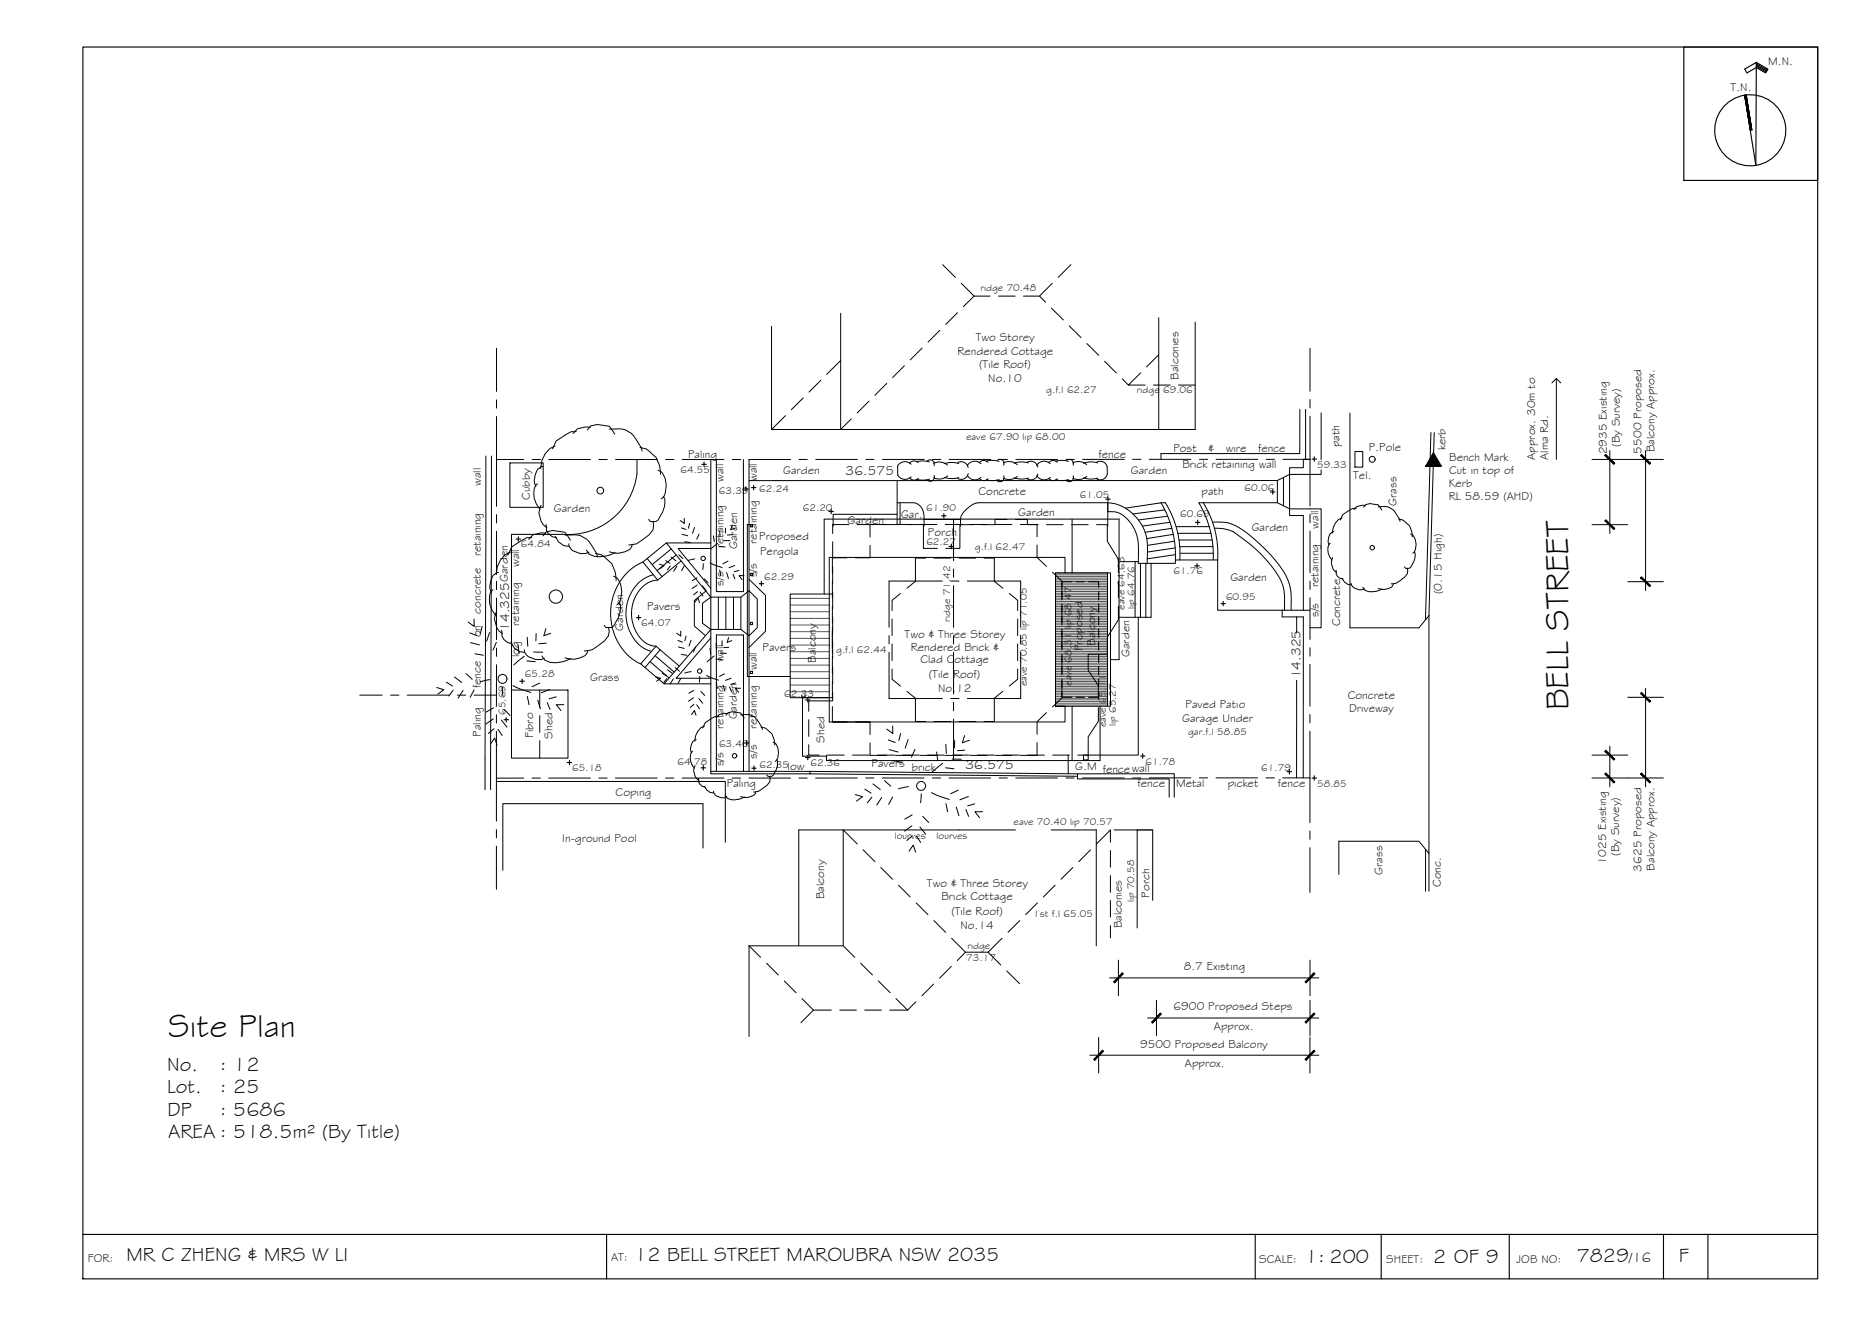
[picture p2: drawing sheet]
<svg xmlns="http://www.w3.org/2000/svg" width="420mm" height="297mm" viewBox="0 0 420 297" stroke-linecap="round" stroke-linejoin="round" font-family="sans-serif">
<!-- layer: BORDER -->
<g fill="none" stroke="#000" stroke-width=".25">
<path d="M18.6 10.6h390v277h-390zM378.5 10.6h30.1v30h-30.1zM394.8 14l2.6 1.6-.5 .8-2.1-1.2-2.1 1.2-.5-.9 2.6-1.5-.1 23.2-2.5-15.8M394.8 14.3l2.5 1.5M394.8 14.6l2.4 1.4M394.8 14.9l2.2 1.3M392.6 21.4l1.2 7.8M18.6 277.6h390M136.4 277.6v10M282.2 277.6v10M310.5 277.6v10M339.3 277.6v10"/>
<path d="M374 277.6v10M383.9 277.6v10"/>
<circle cx="393.5" cy="29.3" r="8"/>
</g>
<!-- layer: VEGSPREAD -->
<g fill="none" stroke="#000" stroke-width=".22">
<path d="M129.5 97.1h-1.1l-3.4 2.1-.8 1.7M132.1 96.7l.7-.9 1.4-.3 2.8 .4 1.2 1.7M132.7 96.1l-1.2-.1-1.7 .4-1 1.1M137 96.5l2.4-.1a4.4 4.4 0 0 1 3.7 2.5l1 1.7 .3 .8M120.8 108.8a3 3 0 0 0-.7 3.2l.5 1.3 .8 1.2M121.6 113.6a3.7 3.7 0 0 0 1.3 5.1M122 104.9h-.4l-.8 .7-.5 1.1-.2 1.4 .4 1.3M122.7 119.9l-1.2-.1-1.7 .5-1 1M122.8 117.9v.5a2.29 2.29 0 0 0 2.3 2.5M124.8 100.3a5.2 5.2 0 0 0-3.3 5.1M143.9 100.6l1.4 .3 .6 .5a6 6 0 0 1 2.6 5.3M146.8 117.3l.1 .8-.1 1-.9 1.2-2.8 2-1.7 .2"/>
<path d="M147.9 105.7l.9 .5a5.3 5.3 0 0 1 .4 5.6l-.6 .4M149.1 111.6a3.8 3.8 0 0 1-.1 3.5l-1.1 1.9-.5 .3h-1.2l-.4-.5M153.2 118.7l1 .4M153.8 116.6v1.1l-.9-.6M155 117.7l-.2 1.1M156.1 118.6l-.4 1.3M161.8 119.3l.1 1.4M163.1 118.8v1.1M164.6 118l-.3 1.1 1-.4M201.8 104.8v2a1.94 1.94 0 0 0 3 .4M204.5 107.5a1.3 1.3 0 0 0 2 .1M204.8 104.4a1.94 1.94 0 0 0-3 .4"/>
<path d="M206.1 103.8l1.4-.2 1.4 .3M206.4 104.1a1.3 1.3 0 0 0-1.9 0M208.5 103.6a.94 .94 0 0 1 1.2 0 .94 .94 0 0 1 .3 1.1M209 107.7l-1.5 .3-1.4-.2M209.8 104.2a2.78 2.78 0 0 1 3.2 .4M210 106.9a.94 .94 0 0 1-.3 1.1 .94 .94 0 0 1-1.2 0M212.3 107.3l1.6 .3 1.6-.2M213 107a2.78 2.78 0 0 1-3.1 .4M215.2 104a1.6 1.6 0 0 1 2.4 1.1M215.5 104.2l-1.6-.2-1.6 .3M217.5 106.9a1.94 1.94 0 0 0 3 .4M217.7 106.5a1.6 1.6 0 0 1-2.4 1.1"/>
<path d="M220.1 107.6a1.3 1.3 0 0 0 2 .1M220.5 104.3a1.94 1.94 0 0 0-3 .4M221.7 103.7l1.5-.2 1.4 .2M222.1 104a1.3 1.3 0 0 0-2 0M224.1 103.5a.94 .94 0 0 1 1.2 0 .94 .94 0 0 1 .3 1.1M224.6 107.8l-1.4 .3-1.5-.2M225.5 104.1a2.78 2.78 0 0 1 3.2 .4M225.6 107a.94 .94 0 0 1-.3 1.1 .94 .94 0 0 1-1.1 0M228 107.5l1.6 .2 1.6-.2M228.7 107.1a2.78 2.78 0 0 1-3.1 .4M230.9 103.9a1.6 1.6 0 0 1 2.4 1.1M231.2 104.1l-1.6-.2-1.7 .2"/>
<path d="M233.1 106.9a1.94 1.94 0 0 0 3 .4M233.3 106.6a1.6 1.6 0 0 1-2.4 1.1M235.7 107.6a1.3 1.3 0 0 0 2 .1M236.1 104.3a1.94 1.94 0 0 0-3.1 .4M237.3 103.7l1.5-.2 1.4 .2M237.7 104a1.3 1.3 0 0 0-2 0M239.7 103.5a.94 .94 0 0 1 1.2 0 .94 .94 0 0 1 .3 1.1M240.2 107.8l-1.4 .3-1.5-.2M241.1 104.1a2.78 2.78 0 0 1 3.2 .4M241.2 107a.94 .94 0 0 1-.3 1.1 .94 .94 0 0 1-1.1 0M243.6 107.5l1.6 .2 1.6-.2M244.3 107.1a2.78 2.78 0 0 1-3.1 .4"/>
<path d="M246.5 103.9a1.6 1.6 0 0 1 2.4 1.1v1.6a1.61 1.61 0 0 1-2.4 1.1M246.8 104.1l-1.6-.2-1.7 .2M299.9 119.5a1.88 1.88 0 0 0-1.3 2.2l.2 .8M301.7 116.5a3.4 3.4 0 0 0-2.2 3.4M304.9 114.3h-.8l-2.3 1.4-.5 1.2M306.5 114.1l.5-.6 1-.3 1.8 .3 .8 1.2M307 113.7a2.5 2.5 0 0 0-2.6 .9M309.8 114a3.4 3.4 0 0 1 4.1 1.6l.7 1.1 .1 .5M314.4 116.7a3.9 3.9 0 0 1 3.1 4M106.6 139.2v1.7l-1.4-1M110.8 132.6a3 3 0 0 0-.7 3.3l.5 1.3 .8 1.2M111.6 137.5a3.7 3.7 0 0 0 1.3 5"/>
<path d="M112 128.7h-.4l-.8 .7a3.5 3.5 0 0 0-.3 3.8M114.8 124.1a5.2 5.2 0 0 0-3.2 5.1M119.6 120.9h-1.2l-3.4 2.1-.8 1.8M122.1 120.5l.7-.9 1.5-.3 2.7 .4 1.2 1.8M124.9 120.6a3.1 3.1 0 0 0 3 2.3M127 120.3h2.4a4.4 4.4 0 0 1 3.7 2.5l1 1.7 .3 .8M127.9 122.3v.6a3.3 3.3 0 0 0 4.5 1.3M131.8 123.7l.7 .9a6.1 6.1 0 0 0 5.8-.4M133.9 124.5l1.4 .3 2.2 1.9 .8 2.1 .2 1.7M137.9 129.6l.9 .4a5.4 5.4 0 0 1 .4 5.6l-.6 .4M139.1 135.5a3.8 3.8 0 0 1-.1 3.4l-1.1 1.9-.5 .3h-1.2l-.4-.5M142.1 122.4l-.1 .5-.5 .7a5 5 0 0 1-4.5 .5"/>
<path d="M148.2 126.9l1.1 .3-.9 .7M149.7 126.1l.9 .6M150.7 127.3l-.7 .8M150.9 125.3l1.1 .8M152.2 127.3l-.8 1.2M152.6 124.8l1 .8M153.3 120.1l1.3 .4M153.8 127.2l-.6 1.1M154 121.8l1.2 .2M156.2 125.7l-1.5 .3M156.3 135.4l.6-1 .4 1.1M156.7 131.6l-1.1 .7"/>
<path d="M156.7 129.9l-1.1 .6M156.8 133l-.9 .7M157.1 120.1l-.5 1.2M157.4 133.1l.6 .9M157.9 131.7l.9 1.1M158.1 126.8l-.1 1.3M158.3 130.1l.9 1M159.6 126.6l2.7 1M160.4 120.5l.2 1.2M161.3 122.2l-1.5 1.3M161.7 122.9l1.3 .1M161.8 128.2l.3 1.2"/>
<path d="M162.7 121.6h1.4M163.4 128.7l.4 1.4M163.6 126.2l-1.1 .6M164.6 120.2l-1.1 .1M164.8 129.1l.4 1M165.2 127.2l-1.3 .4M166.1 128.3l-1 .3M167.3 129.4h-1.2l.7 .9M299 122.1a2.28 2.28 0 0 0-.1 3.1l.5 .8M299.6 125.4a2.49 2.49 0 0 0 .8 3.3M300.3 128.2a1.63 1.63 0 0 0 1.6 2M301.7 130a2.08 2.08 0 0 0 2 1.5"/>
<path d="M303.7 131.1l.1 .4a2.17 2.17 0 0 0 3 .9M306.4 132.1a1.67 1.67 0 0 0 2 1l1.2-.2 1.1-.5M313.2 131.2v.4a2.95 2.95 0 0 1-3.4 .7M316.4 127.8v1.2a5.4 5.4 0 0 1-3.4 2.3h-.3M317.1 120.1a2.29 2.29 0 0 1 1.3 2.3l-.4 1.7-.4 .3M317.9 124a3.4 3.4 0 0 1-1.1 3.8h-.8l-.3-.3M98.2 154.6l1.6 .5-1.4 1M100.3 153.4l1.4 .9M101.9 155.2l-1 1.3M102.2 152.2l1.6 1.3M104.1 155.3l-1.1 1.7M104.8 151.5l1.4 1.2"/>
<path d="M105.6 142.3l1.6 .6M105.8 144.5l2 .5M106.6 155.1l-.9 1.7M106.8 147l1.9 .3M108.4 140.9l-.4 1.6M110.1 142.2l-.7 2M110.1 152.8l-2.2 .5M110.9 159.2l-1.6 .9M111.6 144.5l-.8 1.7M112.8 141.7v.5a2.29 2.29 0 0 0 2.3 2.6M113 154.4l-.2 2M113.4 159.5l1.3 1.4"/>
<path d="M114.9 144.4a3 3 0 0 0 3 2.3M115.3 154.2l1.9 .8 2.1 .7M116.4 145l.3 1.9M117.8 147.6l-2.3 1.9M117.9 146.1v.6a3.3 3.3 0 0 0 4.5 1.3M118.5 148.6l1.8 .2M118.5 143.3l.1 2M118.5 156.6l.4 1.9M120 146.6l2 .1M120.5 142.4v1.7M120.9 157.4l.6 2M121.3 153.6l-1.7 .8"/>
<path d="M121.8 147.5l.7 1a6 6 0 0 0 5.8-.4M122.7 141.3l-.5 1.7 1.6-.6M122.8 144.6l-1.7 .2M123 158l.6 1.5M123.6 155l-1.9 .8M125 156.7l-1.5 .4M126.8 158.4l-1.7 .1 1 1.3M132.1 146.3l-.1 .5-.5 .6a5 5 0 0 1-4.5 .5M136.8 141.1l.2 .8-.2 1.1-.9 1.1-2.8 2-1.7 .3M147.4 152.2l1.1 .3-.9 .7M148.9 151.4l.9 .6M149.9 152.6l-.7 .9"/>
<path d="M150.1 150.6l1.1 .8M151.4 152.6l-.8 1.2M151.8 150.1l.9 .9M152.4 144l1 .4M152.5 145.5l1.3 .3M153 141.9v1.1l-.9-.6M153 152.5l-.6 1.2M153.2 147.1l1.2 .3M154.2 143l-.2 1.1M155.3 143.9l-.4 1.3M155.4 151l-1.5 .4M155.9 156.9l-1.1 .8"/>
<path d="M155.9 155.3l-1.1 .6M156 158.4l-.8 .7M156.4 145.5l-.5 1.1M156.6 158.5l.6 .9M157.1 157.1l.9 1M157.3 152.1l-.1 1.3M157.6 155.5l.8 .9M158.8 151.9l2.7 1M159.6 145.8l.2 1.3M160.5 147.5l-1.6 1.3M161 148.2l1.2 .1M161 144.7l.1 1.3"/>
<path d="M161 153.5l.3 1.3M162 146.9h1.3M162.3 144.1v1.1M162.6 154.1l.4 1.3M162.9 151.5l-1.2 .6M163.8 143.4l-.3 1 1-.3M163.8 145.6h-1.1M164 154.4l.4 1.1M164.4 152.5l-1.3 .5M165.3 153.6l-1 .3M166.5 154.8h-1.1l.6 .9M110.2 167.3l1-1.3 .5 1.5"/>
<path d="M110.9 161.6l-1.7 1.2M111 163.9l-1.2 1M112 164l.9 1.4M112.7 161.9l1.3 1.6M155.5 160.7l.6-.9 .4 1M155.7 168.9a2.06 2.06 0 0 0-.5 2.2l.3 .9 .6 .8M156.3 172.2a2.44 2.44 0 0 0 .8 3.3M156.5 166.3a1.48 1.48 0 0 0-1.1 1.2l-.2 .9 .3 .9M157 175a1.69 1.69 0 0 0 1.6 2M158.4 163.3a3.5 3.5 0 0 0-2.2 3.4M158.4 176.8a2.1 2.1 0 0 0 2 1.5M160.4 177.9l.1 .4a2.18 2.18 0 0 0 2.9 .9"/>
<path d="M161.5 161.1h-.7l-2.3 1.4-.5 1.2M163.1 178.8a1.65 1.65 0 0 0 2 1.1l1.1-.2 1.2-.5M163.2 160.8l.5-.6 1-.2 1.8 .3 .8 1.2M163.6 160.5l-.8-.1-1.1 .3-.7 .7M166.5 160.7a3.4 3.4 0 0 1 4 1.6l.9 1.7M169.9 178l-.1 .4a2.99 2.99 0 0 1-3.3 .7M171.1 163.5a3.6 3.6 0 0 1 3.1 3.8v.2M173 174.6v1.2a5.6 5.6 0 0 1-3.4 2.3h-.2M173.8 166.9a2.33 2.33 0 0 1 1.2 2.3l-.1 1.1-.3 .6-.3 .3M174.6 170.8a3.3 3.3 0 0 1-1.2 3.8h-.8l-.2-.3M192.3 178.7l1.6 .4-1.4 1M194.4 177.5l1.4 .8"/>
<path d="M196 179.3l-1 1.2M196.2 176.3l1.7 1.2M198.2 179.3l-1.1 1.7M198.8 175.5l1.5 1.3M199.7 166.4l1.6 .6M199.9 168.6l2 .5M200.7 163.3v1.6l-1.4-1M200.7 179.2l-.9 1.7M200.9 171.1l1.9 .3M202.5 164.9l-.4 1.6M204.2 166.3l-.7 1.9M204.2 176.9l-2.2 .5"/>
<path d="M205.7 168.5l-.8 1.8M207.1 178.5l-.1 2M209.4 178.2l1.4 .7 2.6 .9M210.6 169.1l.2 1.9M211.9 171.6l-2.3 2M212.6 172.6l1.8 .3M212.6 167.4l.1 2M214 170.7h2.1M214.6 166.5v1.7M215.4 177.7l-1.7 .8M216.8 165.4l-.5 1.6 1.6-.6M216.9 168.7l-1.7 .1"/>
<path d="M217.7 179.1l-1.9 .7M204.4 191.4l.9-1.4 .5 1.6M205 185.7l-1.7 1.2M205 183.2l-1.6 1M205.1 187.9l-1.2 1.1M206 188.1l1 1.3M206.8 186l1.3 1.6M207.4 183.6l1.4 1.3M212.6 180.7l.4 1.8M215 181.5l.6 1.9M217.1 182l.6 1.6M219.1 180.8l-1.6 .4"/>
<path d="M220.9 182.5h-1.7l1 1.4"/>
<circle cx="135" cy="110.3" r=".75"/>
<circle cx="125" cy="134.2" r="1.49"/>
<circle cx="158.1" cy="125.6" r=".5"/>
<circle cx="308.5" cy="123.2" r=".5"/>
<circle cx="113" cy="152.7" r="1.01"/>
<circle cx="157.3" cy="150.9" r=".5"/>
<circle cx="165.1" cy="170" r=".5"/>
<circle cx="207.1" cy="176.7" r="1.01"/>
</g>
<!-- layer: EXISTING -->
<g fill="none" stroke="#000" stroke-width=".22">
<path d="M211.9 59.5l2.9 2.9M240.8 59.5l-2.9 2.9M173.4 73.4v23.2h15.6l2.4-2.4M189 70.5v26.1h71.5M207.3 78.3l-2.7 2.6M211.3 74.3l-2.7 2.6M215.3 70.3l-2.7 2.7M216.1 63.7l2.9 2.9M219 66.6h3.6M219 66.6l-2.4 2.4M224.5 66.6h3.7M230.1 66.6h3.6"/>
<path d="M236.4 69.3l2.6 2.6M236.5 63.7l-2.8 2.9 1.4 1.4M240.4 73.3l2.6 2.6M244.3 77.3l2.7 2.6M260.5 71.5v25.1h8.2v-24.2M260.5 79.8l-2.8 2.7M176.6 93.5l-3.2 3.1M180.6 89.5l-2.7 2.6M184.5 85.5l-2.6 2.7M189 81.1l-3.1 3.1M195.4 90.2l-2.7 2.7M199.3 86.2l-2.6 2.7"/>
<path d="M203.3 82.2l-2.6 2.7M248.3 81.2l2.7 2.7M252.3 85.2l1.4 1.4M256.4 83.8l-2.7 2.8h3.7M259.3 86.6h3.7M264.9 86.6h3.8M292.2 92.1v9.9h-31.2v1.3M293.5 92.1v11.2M297 92.9v10.4M303.5 92.9v48.3h15.5l2.2-2.8M321.7 97.3l-1.3 42.1M322.4 97.3l-1.2 41.1"/>
<path d="M109.2 102.5l-.2 75.1M110.5 102.5l-.2 75.1M114.6 104.1h7.5v10h-7.5zM143.2 103.3a15.5 15.5 0 0 1-16.8 16.8l-11.4 .1v35M159.8 103.3v31M161 103.3v29.7h6.1v-29.7M168.4 103.3v29.6M190.8 118h-3.6v2M192.7 118h3.7M198.3 118h3.8M199.4 117.9h-3.8v2.8M201.2 117.9h3.8"/>
<path d="M201.7 115.6h-14.4v2.7M201.7 108.1v4.9M202.3 113v5M203.9 118h3.7v5.3h3.1M206.8 117.9h3.8M207.7 116.8a3.1 3.1 0 0 0-2.4-3.8h-3.6v5M212.5 117.9h3.7M215.9 118.3a4.2 4.2 0 0 1 .3-2.5 5.7 5.7 0 0 1 3.8-2.8h29v5.3M218.1 117.9h3.8M218.8 118h-3v5.3h-3.2M223.7 117.9h3.8M226.4 116.8h-2.7v1.2h-3"/>
<path d="M228.2 116.8h2.8v1.2h2.4M229.3 117.9h3.8v2.8M235.3 118h3.7M240.9 118h3.7M246.5 118h2.4v3.7l2.5 4.1v3M249 115.1a5.2 5.2 0 0 1 5.4 2.8 10 10 0 0 1 1.5 6.6v2.2h8.3v-.8h9.5v11.3h14.5M249 113.1a10.1 10.1 0 0 1 8.9 11.4v2.2M261 113a23 23 0 0 1 3.2 12.9M261.9 114.7l-7.2 .9M262 113.1a21.6 21.6 0 0 1 3.2 12.8M262 113l-1 .1-8 1.2M262.5 116.1l-6.6 .8"/>
<path d="M263 117.4l-6.2 .9M263.4 118.8l-6 .9M264.4 118.4h7.4M264.8 119.9h7.4M270.5 113a21.6 21.6 0 0 1 3.2 12.9M272.6 117.4a9.7 9.7 0 0 1 8.2 2.9 30.2 30.2 0 0 1 8.7 10.1 14.5 14.5 0 0 1 .7 6.8M273 118.8a8.1 8.1 0 0 1 6.3 2.3 27.9 27.9 0 0 1 9 10.2l.5 2.6-.1 3.3M287.2 108l2.7-1.3v7.7l-2.7-1.4zM287.2 113h-17.7a23.1 23.1 0 0 1 3.2 12.9M287.2 108l-118.8 .1M288.5 107.4v6.3M294.5 103.3h-1.5v1.9h-3.1v1.5"/>
<path d="M297 105.7v1h-7.1M304.6 101.5h1.8v3.5h-1.8zM144.5 126.4a12.9 12.9 0 0 0-5.2 18.7 10.3 10.3 0 0 0 4.7 4.2M145.5 125.6l-1 .8M146.9 129.2a9 9 0 0 0-6 10.6 8.2 8.2 0 0 0 5.5 6.7M147.9 130.4a6.8 6.8 0 0 0-5.9 6.6 8.1 8.1 0 0 0 3.8 7.9l1.7 .4M149.8 122.1l-4.3 3.5 3.3 4.1M150.9 123.4l-4.3 3.6M152 124.8l-4.3 3.5M153.1 126.1l-5.2 4.3-3.4-4M158.7 132.9l-2.6 2.1v5.8l2.5 2.1M159.8 134.3v7.2h6.7"/>
<path d="M159.8 122.1h-10l10 12.2M159.8 123.3h-7.4l7.4 9M159.8 134.3l-1.9 1.4v4.5l1.9 1.3M159.8 134.3h6.7M161.5 134.3v7.2M163.2 134.3v7.2M164.9 134.3v7.2M166.5 134.3l1.9-1.4 1.8 1.8v6.5l-1.8 1.8-1.9-1.5zM168.4 132.9v40.6M168.4 130.3l3.7 3.6v8l-3.7 3.7M187.1 130.8v3.7M187.1 136.4v3.7"/>
<path d="M187.2 121.8v3.8M187.2 127.5v3.7M187.2 133.1v3.7M187.2 138.7v3.8M190.4 125.4h-3.3v3.5M195.6 122.6v2.8h-3.3M200.5 139.2v3.7M202.4 133.4l-1.9 1.6v2.3M208.1 125.5h-2.3v5.2l-1.9 1.6M210 125.5h3.7M215.6 125.5h3.7M221.2 125.5h2.3v5.2l1.9 1.6"/>
<path d="M226.9 133.4l1.9 1.6v2.3M228.8 139.2v3.7M233.1 122.6v2.7l2.2 2.1M236.6 128.7l2.1 2v3.7M238.7 136.3v3.8M251.4 136.3v3.1l-2.5 3.9v3.8h-4.3v3.6l2.3 3.5v3M251.4 130.7v3.7M255.9 138.8v31h-11.3M263.8 120.2l-6 .9M264 121.7l-6.1 .9M264.2 123.2l-6.3 .9M264.3 124.7l-6.4 1"/>
<path d="M265.1 121.4h7.4M265.3 124.4h7.5M272.7 122.9h-7.5M288.2 137.2v1.5h4.8v36.2M288.2 137.2h6.3M291.5 138.7v3.6M293 137.2v-21.3h-3.1v-1.5h7.1v26.8h-2.5M321.2 138.4v53.5l-2.2-2.7h-18v7.4M115 155.2h12.7v15.3h-12.7zM121.3 155.2v3.9M146.1 148.8l4.3 3.7M147.3 147.4l4.3 3.7"/>
<path d="M148.4 146.1l-.9-.8-3.5 4 1 .8M152.7 149.8l-4.3-3.7-3.4 4 4.3 3.7M159.8 141.5l-10.5 12.3h10.5M159.8 143.4l-7.8 9.1h7.8M159.8 141.5v32M187.1 158.9v3.4h3.3M187.1 142v3.8M187.1 147.6v3.8M187.1 153.3v3.7M187.2 155.6v2h-5.4v2.3M187.2 144.3v3.8M187.2 150v3.7"/>
<path d="M200.5 150.4v2.3l1.9 1.6M200.5 144.8v3.7M203.9 155.5l1.9 1.5v5.2h2.3M225.4 155.5l-1.9 1.5v5.2h-2.3M228.8 150.4v2.3l-1.9 1.6M228.8 144.8v3.7M238.7 153.2v3.7l-2.1 2.1M238.7 141.9v3.8M238.7 147.5v3.8M246.9 159.1v3.1l-2.3 3.5v4.1h-2.3M291.5 153v21.9M111.6 175.7h51.5v13.7"/>
<path d="M121.3 160.9v3.8M121.3 166.6v3.9M159.8 173.5v.5h22.3l60.1 .6M159.8 173.5h22.3l60.1 .5M161 173.5v-30.7h6.1v30.7M181.8 167.4v2.4h2.4M181.8 161.8v3.8M186 169.8h3.8M187.1 162.3h8.5M191.7 169.8h3.7M192.3 162.3h3.3v2.9M195.6 167v2.9h3.8"/>
<path d="M197.3 169.8h3.7M201.2 169.9h3.8M202.9 169.8h3.8M206.8 169.9h3.8M208.5 169.8h3.8M210 162.2h3.7M212.5 169.9h3.7M214.2 169.8h3.7M215.6 162.2h3.7M218.1 169.9h3.8M219.8 169.8h3.7M223.7 169.9h3.8"/>
<path d="M225.4 169.8h3.8M231 169.8h3.8M233.1 167v2.9h-3.8M235.3 160.2l-2.2 2.1v2.8M236.7 169.8h3.7M240.1 169.8v4.2M262.8 179.3v-4.2h-20.6v-1.1h21.8v5.3M158 190.7v-10h-45v15M192.7 189.8l-3.1-3.2h-10v26.1M194 191.1l2.7 2.7M198 195.1l2.6 2.6M202 199l2.6 2.7"/>
<path d="M228.3 186.6h-38.7v26.1M236.3 186.6h10.2M237.2 199l-2.6 2.7M241.2 195.1l-2.7 2.6M245.2 191.1l-2.7 2.7M246.5 186.6v26.1M249.6 189.4v-2.8l-3.1 3.2M249.6 191.3v3.7M249.6 196.9v3.7M250.5 186.6h8.6v15.9M255.6 186.6v22.1M320.5 191v9.4"/>
<path d="M321.2 191.9v8.5M168.4 212.7h21.2l2.6 2.6M168.4 212.7v20.4M168.4 212.7l2.6 2.6M172.3 216.6l2.7 2.6M193.5 216.6l2.6 2.6M206 203l2.6 2.7M209.9 207l2.7 2.6M213.9 217.3l-2.7 2.7M213.9 211l3.2 3.1-1.9 1.9M217.1 214.1h5M222.1 214.1l2.9 2.9"/>
<path d="M225.3 211l-3.2 3.1M226.3 218.3l2.9 2.9M229.2 207l-2.6 2.6M233.2 203l-2.6 2.7M249.6 202.5v3.7M249.6 208.1v2.8M176.3 220.6l2.7 2.6M180.3 224.6l2.6 2.5M186.9 227.1h-4l-2.8 2.9M188.8 227.1h3.7M194.4 227.1h3.7M197.4 220.6l2.7 2.6"/>
<path d="M200 227.1h4M201.4 224.6l2.6 2.5M205.9 225.3l-1.9 1.8M209.9 221.3l-2.7 2.6"/>
</g>
<!-- layer: BOUNDARY -->
<g fill="none" stroke="#000" stroke-width=".22">
<path d="M111.6 78.3v9.7M294.5 78.3v9.7M111.6 89.9v1.9M111.6 93.7v9.6M294.5 89.8v1.9M294.5 93.6v9.7M111.6 115.7v1.9M111.6 119.5v9.3M117.8 103.3h-6.2v10.5M119.6 103.3h1.9M123.4 103.3h9.3M134.6 103.3h1.9"/>
<path d="M138.4 103.3h9.4M149.6 103.3h1.9M153.4 103.3h9.4M164.6 103.3h1.9M168.4 103.3h9.3M181.5 103.3h-1.9M183.4 103.3h9.4M194.6 103.3h1.9M198.4 103.3h9.4M209.6 103.3h1.9M213.4 103.3h9.3M224.6 103.3h1.9"/>
<path d="M228.4 103.3h9.4M239.6 103.3h1.9M252.8 103.3h-9.4M254.6 103.3h1.9M258.4 103.3h9.3M269.6 103.3h1.9M273.4 103.3h9.4M284.6 103.3h1.9M288.4 103.3h6.1v10.5M294.5 115.7v1.8M294.5 119.4v9.4M111.6 130.7v1.9"/>
<path d="M111.6 134.5v9.3M294.5 130.7v1.8M294.5 134.4v9.4M80.9 156.3h5M87.8 156.3h1.9M91.6 156.3h9.3M102.8 156.3h1.9M106.6 156.3h5M111.6 145.7v1.9M111.6 149.5v9.3M294.5 149.4v9.4M294.5 145.7v1.8"/>
<path d="M111.6 164.5v10.5h6.1M111.6 160.7v1.9M111.6 175v9.7M119.6 175h1.9M123.3 175h9.4M134.6 175h1.9M138.4 175h9.3M149.6 175h1.9M153.4 175h9.3M164.6 175h1.9M168.3 175h9.4M179.6 175h1.9"/>
<path d="M192.7 174.9l-9.3 .1M194.6 174.9h1.9M198.4 174.9h9.3M209.6 174.9h1.9M213.3 174.9h9.4M224.6 174.9h1.9M228.4 174.9h9.3M239.6 174.9h1.9M243.4 174.9h9.3M254.6 174.9h1.9M258.3 174.9h9.4M269.6 174.9h1.9"/>
<path d="M273.4 174.9h9.3M284.6 174.9h1.9M288.4 174.9h6.1M294.5 160.7v1.8M294.5 164.4v20.6M111.6 186.5v1.9M111.6 190.3v9.7M294.5 186.9v1.8M294.5 190.6v10.1"/>
</g>
<!-- layer: TEXT -->
<circle cx="308.5" cy="103.3" r=".67" fill="none" stroke="#000" stroke-width=".22"/>
<!-- layer: TEXT1 -->
<path d="M215.9 116.8h-8.2v1.5M249 113.1v2M182.1 173.5v.5M243.6 169.8h1v1.1h-1z" fill="none" stroke="#000" stroke-width=".22"/>
<!-- layer: BLD_ADJ -->
<path d="M255.6 186.6h3.5" fill="none" stroke="#545454" stroke-width=".25"/>
<!-- layer: TEXT -->
<path d="M322.2 101.8l1.8 3h-3.5zM320.5 104.8h3.5z" fill="#000" stroke="#000" stroke-width=".22"/>
<!-- layer: HGTS_11 -->
<g fill="none" stroke="#000" stroke-width=".25">
<path d="M157.8 104.4h1M158.3 103.9v1M167.2 110h1M167.7 109.4v1M168.9 109.6h1M169.4 109.1v1M186.3 115h1M186.8 114.5v1M211.7 116h1M212.2 115.5v1M248.6 112.2h1M249.1 111.7v1"/>
<path d="M268.7 117.5h1M269.2 117v1M285.6 110.6h1M286.1 110.1v1M295 103.2h1M295.5 102.7v1M116 121.2h1M116.5 120.7v1M143.1 138.9h1M143.6 138.4v1M170.7 131.2h1M171.2 130.8v1"/>
<path d="M213.3 122.9h1.1M213.9 122.4v1M268.6 127.2h1M269.1 126.7v1.1M274.5 135.7h1M275 135.2v1M116.9 153.2h1M117.4 152.7v1M181.1 157.4h1M181.6 156.9v1M113.3 161.8h1M113.8 161.3v1"/>
<path d="M127.5 171.5h1M128 171v1M157.6 172.6h1M158.1 172.1v1.1M167.3 167.1h1M167.8 166.6v1M169 172.7h1M169.5 172.2v1M181.1 170.3h1M181.6 169.8v1M256.4 170h1M256.9 169.5v1"/>
<path d="M289.4 173.5h1M289.9 173v1M295 175h1M295.5 174.4v1"/>
</g>
<!-- layer: HATCH -->
<g fill="none" stroke="#545454" stroke-width=".22">
<path d="M177.6 134.5h8.8M177.6 136.1h8.8M177.6 137.6h8.8M177.6 139.1h8.8M237.3 139.8h11.7M237.3 139.4h11.7M237.3 139h11.7M237.3 138.6h11.7M237.3 138.3h11.7M237.3 137.9h11.7M237.3 137.5h11.7M237.3 137.1h11.7"/>
<path d="M237.3 136.8h11.7M237.3 136.4h11.7M237.3 136h11.7M237.3 135.6h11.7M237.3 135.2h11.7M237.3 134.9h11.7M237.3 134.5h11.7M237.3 134.1h11.7M237.3 133.7h11.7M237.3 133.4h11.7M237.3 133h11.7M237.3 132.6h11.7"/>
<path d="M237.3 132.2h11.7M237.3 131.9h11.7M237.3 131.5h11.7M237.3 131.1h11.7M237.3 130.7h11.7M237.3 130.4h11.7M237.3 130h11.7M237.3 129.6h11.7M237.3 129.3h11.7M237.3 128.9h11.7M177.6 140.5h8.8M177.6 142h8.8"/>
<path d="M177.6 143.5h8.8M177.6 145h8.8M177.6 146.6h8.8M177.6 148.1h8.8M177.6 149.6h8.8M177.6 151h8.8M177.6 152.5h8.8M177.6 154h8.8M177.6 155.5h8.8M237.3 142h11.7M237.3 151h11.7M237.3 158.5h11.7"/>
<path d="M237.3 158.1h11.7M237.3 157.7h11.7M237.3 157.4h11.7M237.3 157h11.7M237.3 156.6h11.7M237.3 156.2h11.7M237.3 155.9h11.7M237.3 155.5h11.7M237.3 155.1h11.7M237.3 154.7h11.7M237.3 154.4h11.7M237.3 154h11.7"/>
<path d="M237.3 153.6h11.7M237.3 153.2h11.7M237.3 152.9h11.7M237.3 152.5h11.7M237.3 152.1h11.7M237.3 151.8h11.7M237.3 151.4h11.7M237.3 150.6h11.7M237.3 150.3h11.7M237.3 149.9h11.7M237.3 149.5h11.7M237.3 149.1h11.7"/>
<path d="M237.3 148.8h11.7M237.3 148.4h11.7M237.3 148h11.7M237.3 147.6h11.7M237.3 147.2h11.7M237.3 146.9h11.7M237.3 146.5h11.7M237.3 146.1h11.7M237.3 145.7h11.7M237.3 145.4h11.7M237.3 145h11.7M237.3 144.6h11.7"/>
<path d="M237.3 144.2h11.7M237.3 143.9h11.7M237.3 143.5h11.7M237.3 143.1h11.7M237.3 142.7h11.7M237.3 142.4h11.7M237.3 141.6h11.7M237.3 141.3h11.7M237.3 140.9h11.7M237.3 140.5h11.7M237.3 140.1h11.7"/>
</g>
<!-- layer: ROOFPLAN EXIST. -->
<g fill="none" stroke="#000" stroke-width=".22">
<path d="M185.3 116.7h66.3v31.6h-2M185.3 116.8v16.8M214.4 116.7v9.4M211.8 130.7h-11.9v10.3M213.7 130.7h1.9M214.4 127.9v1.9M214.4 131.7v9.4M217.5 130.7h12v10.3M239.4 128.8v-3.5h-53v37h53v-3.5M186.4 156.9h-6v13.1h5.4M187.1 156.9h.1M187.1 140.9v6"/>
<path d="M199.9 142.9v1.9M199.9 146.7v10.4h11.9M213.7 157.1h1.9M214.4 142.9v1.9M214.4 146.7v9.4M214.4 157.9v1.9M229.5 142.9v1.9M229.5 146.7v10.4h-12M247.3 158.8v12.2h-61.5v-1.2M214.4 161.7v9.3"/>
</g>
<!-- layer: 0.13 -->
<path d="M241 116.7v12.1M251.6 126.3h4.3M255.2 126.3v12.5M256.4 126.7v12.1M257.6 126.7v12.1M258.8 126.7v12.1h-7.4M241 158.8v12.2" fill="none" stroke="#000" stroke-width=".22"/>
<!-- layer: NEWWORK -->
<path d="M168.7 118h-.7v34.1h9.6M249 128.8h.6v30h-.6M180.3 156.2v.7h.1" fill="none" stroke="#000" stroke-width=".22"/>
<!-- layer: ROOFPLAN NEW -->
<path d="M168.7 118h.5v.4h-.5zM168.7 128.9h.5v.5h-.5zM168.7 139.9h.5v.6h-.5zM168.7 151h.5v.4h-.5zM180.9 156.2v.7M237.3 158.8v-30h11.7v30h-11.7h2.1" fill="none" stroke="#000" stroke-width=".22"/>
<!-- layer: BORDER -->
<g fill="#000" stroke="#000" stroke-width=".22">
<path d="M392.2 21.4l1.3 7.9zM392.2 21.4h.3l1 7.9z"/>
<path d="M392.5 21.4l1 7.9 .3-.1zM392.5 21.4l1.3 7.8z"/>
</g>
<!-- layer: 0 -->
<path d="M348.9 86.1l1-1 1 1M349.9 85.1v18.2" fill="none" stroke="#000" stroke-width=".22"/>
<!-- layer: DIMENSION -->
<g fill="none" stroke="#000" stroke-width=".22">
<path d="M357.9 118h8M357.9 103.3h16M361.9 101.3v18.7M369.9 101.3v31.5M365.9 130.8h8M365.9 156.8h8M369.9 154.8v22.1M357.9 169.8h8M357.9 174.9h16M361.9 167.8v9.1M249.4 219.9h47.1M251.4 215.9v8"/>
<path d="M294.5 215.9v8M245 237.3h51.5M247 233.3v8M258 228.9h38.5M260 224.9v8M294.5 233.3v8M294.5 224.9v8"/>
</g>
<!-- layer: 0 -->
<g fill="#000" stroke="#000" stroke-width=".22">
<path d="M361 116.9l-.2 .2 2.2 1.8zM360.8 117.1l2.2 1.8-.2 .2z"/>
<path d="M360.8 102.4l2 2 .2-.2zM361 102.2l2 2-2.2-1.8z"/>
<path d="M368.8 102.4l2 2 .2-.2zM369 102.2l2 2-2.2-1.8z"/>
<path d="M369 129.7l-.2 .2 2.2 1.8zM368.8 129.9l2.2 1.8-.2 .2z"/>
<path d="M368.8 155.9l2 2 .2-.2zM368.8 155.9l.2-.2 2 2z"/>
<path d="M361 173.8l-.2 .2 2.2 1.8zM360.8 174l2.2 1.8-.2 .2z"/>
<path d="M360.8 168.9l2 2 .2-.2zM360.8 168.9l.2-.2 2 2z"/>
<path d="M369 173.8l-.2 .2 2.2 1.8zM368.8 174l2.2 1.8-.2 .2z"/>
<path d="M252.3 218.8l-1.8 2.2 2-2zM252.3 218.8l-1.8 2.2-.2-.2z"/>
<path d="M247.9 236.2l-1.8 2.2 2-2zM247.9 236.2l-1.8 2.2-.2-.2z"/>
<path d="M260.9 227.8l-1.8 2.2 2-2zM260.9 227.8l-1.8 2.2-.2-.2z"/>
<path d="M293.4 220.8l.2 .2 1.8-2.2zM295.4 218.8l.2 .2-2 2z"/>
<path d="M293.4 238.2l.2 .2 1.8-2.2zM295.4 236.2l.2 .2-2 2z"/>
<path d="M293.4 229.8l.2 .2 1.8-2.2zM295.4 227.8l.2 .2-2 2z"/>
</g>
<!-- layer: NEWWORK -->
<g fill="none" stroke="#000" stroke-width=".25">
<path d="M238.7 133v1.9M238.7 135.8v1.9M238.7 138.7v1.8M241 130.8h-2.3v1.3M241.9 130.8h1.9M244.7 130.8h2.3v1.3M247 133v1.9M247 135.8v1.9M247 138.7v1.8M238.7 155.5v1.3h2.3M238.7 141.4v1.9M238.7 144.3v1.8"/>
<path d="M238.7 147.1v1.9M238.7 149.9v1.9M238.7 152.7v1.9M241.9 156.8h1.9M247 141.4v1.9M247 144.3v1.8M247 147.1v1.9M247 149.9v1.9M247 152.7v1.9M247 155.5v1.3h-2.3"/>
</g>
<!-- layer: WORK BY OWNER -->
<path d="M187.1 133.6h-9.5v23.3h9.5" fill="none" stroke="#000" stroke-width=".22"/>
<g font-size="7.5">
<text x="352.6" y="159.7" transform="rotate(-90 352.6 159.7)">BELL STREET</text>
<text x="37.8" y="233.3">Site Plan</text>
</g>
<g font-size="4.5">
<text x="37.6" y="240.8">No.</text>
<text x="37.6" y="245.8">Lot.</text>
<text x="49.4" y="240.8">: 12</text>
<text x="49.4" y="245.8">: 25</text>
<text x="37.6" y="250.9">DP</text>
<text x="49.4" y="250.9">: 5686</text>
<text x="37.8" y="255.9">AREA : 518.5m² (By Title)</text>
<text x="28.4" y="283.6">MR C ZHENG &amp; MRS W LI</text>
<text x="142.6" y="283.6">12 BELL STREET MAROUBRA NSW 2035</text>
<text x="293.4" y="283.9">1: 200</text>
<text x="322.2" y="283.9">2 OF 9</text>
<text x="354.4" y="283.8">7829</text>
<text x="377.4" y="283.7">F</text>
</g>
<text font-size="3.2" x="366.2" y="283.8">/16</text>
<g font-size="3">
<text x="190.1" y="106.8">36.575</text>
<text x="114.5" y="141.9" transform="rotate(-90 114.5 141.9)">14.325</text>
<text x="292.4" y="152.5" transform="rotate(-90 292.4 152.5)">14.325</text>
<text x="217" y="172.9">36.575</text>
</g>
<g font-size="2.6">
<text x="397.5" y="14.6">M.N.</text>
<text x="389.1" y="20.5">T.N.</text>
<text x="219.4" y="76.8">Two Storey</text>
<text x="215.3" y="79.7">Rendered Cottage</text>
<text x="220.1" y="82.8">(Tile Roof)</text>
<text x="222.2" y="86">No.10</text>
<text x="264.9" y="85.4" transform="rotate(-90 264.9 85.4)">Balconies</text>
<text x="263.8" y="101.7">Post</text>
<text x="271.7" y="101.7">&amp;</text>
<text x="275.6" y="101.7">wire</text>
<text x="282.8" y="101.7">fence</text>
<text x="301.1" y="100.5" transform="rotate(-90 301.1 100.5)">path</text>
<text x="307.7" y="101.4">P.Pole</text>
<text x="325" y="101.3" transform="rotate(-90 325 101.3)">kerb</text>
<text x="364.1" y="100.5" transform="rotate(-90 364.1 100.5)">(By Survey)</text>
<text x="369" y="102" transform="rotate(-90 369 102)">5500 Proposed</text>
<text x="371.9" y="101.7" transform="rotate(-90 371.9 101.7)">Balcony Approx.</text>
<text x="154.7" y="102.9">Paling</text>
<text x="176.1" y="106.5">Garden</text>
<text x="247" y="102.9">fence</text>
<text x="254.2" y="106.5">Garden</text>
<text x="265.8" y="105.3">Brick retaining wall</text>
<text x="304.2" y="107.7">Tel.</text>
<text x="325.8" y="103.7">Bench Mark</text>
<text x="325.8" y="106.6">Cut in top of</text>
<text x="345.1" y="103.4" transform="rotate(-90 345.1 103.4)">Approx. 30m to</text>
<text x="348" y="103.4" transform="rotate(-90 348 103.4)">Alma Rd.</text>
<text x="361.2" y="102.2" transform="rotate(-90 361.2 102.2)">2935 Existing</text>
<text x="108.1" y="109.2" transform="rotate(-90 108.1 109.2)">wall</text>
<text x="119.1" y="112.4" transform="rotate(-90 119.1 112.4)">Cubby</text>
<text x="162.7" y="108.3" transform="rotate(-90 162.7 108.3)">wall</text>
<text x="170.1" y="108.2" transform="rotate(-90 170.1 108.2)">wall</text>
<text x="220" y="111.3">Concrete</text>
<text x="270.1" y="111.3">path</text>
<text x="313.9" y="113.7" transform="rotate(-90 313.9 113.7)">Grass</text>
<text x="325.7" y="109.6">Kerb</text>
<text x="325.7" y="112.5">RL 58.59 (AHD)</text>
<text x="124.5" y="115.1">Garden</text>
<text x="190.5" y="117.9">Garden</text>
<text x="202.6" y="116.4">Gar.</text>
<text x="228.9" y="116">Garden</text>
<text x="281.4" y="119.4">Garden</text>
<text x="296.4" y="118.9" transform="rotate(-90 296.4 118.9)">wall</text>
<text x="108.1" y="125.1" transform="rotate(-90 108.1 125.1)">retaining</text>
<text x="162.7" y="123.3" transform="rotate(-90 162.7 123.3)">retaining</text>
<text x="165.7" y="123.4" transform="rotate(-90 165.7 123.4)">Garden</text>
<text x="170.1" y="122.3" transform="rotate(-90 170.1 122.3)">retaining</text>
<text x="170.7" y="121.4">Proposed</text>
<text x="170.9" y="124.7">Pergola</text>
<text x="208.6" y="120.6">Porch</text>
<text x="114.2" y="130.9" transform="rotate(-90 114.2 130.9)">Garden</text>
<text x="116.7" y="127.5" transform="rotate(-90 116.7 127.5)">wall</text>
<text x="162.7" y="131.7" transform="rotate(-90 162.7 131.7)">s/s</text>
<text x="170.1" y="129.8" transform="rotate(-90 170.1 129.8)">s/s</text>
<text x="276.6" y="130.7">Garden</text>
<text x="108.1" y="138" transform="rotate(-90 108.1 138)">concrete</text>
<text x="145.5" y="137.1">Pavers</text>
<text x="296.4" y="132.1" transform="rotate(-90 296.4 132.1)">retaining</text>
<text x="324.1" y="133.6" transform="rotate(-90 324.1 133.6)">(0.15 High)</text>
<text x="108.1" y="143.3" transform="rotate(-90 108.1 143.3)">on</text>
<text x="116.7" y="140.8" transform="rotate(-90 116.7 140.8)">retaining</text>
<text x="140.1" y="141.8" transform="rotate(-90 140.1 141.8)">Garden</text>
<text x="203.4" y="143.5">Two &amp; Three Storey</text>
<text x="296.4" y="138.8" transform="rotate(-90 296.4 138.8)">s/s</text>
<text x="301.3" y="140.8" transform="rotate(-90 301.3 140.8)">Concrete</text>
<text x="116.7" y="147.8" transform="rotate(-90 116.7 147.8)">log</text>
<text x="162.7" y="148.9" transform="rotate(-90 162.7 148.9)">wall</text>
<text x="171.4" y="146.4">Pavers</text>
<text x="183.4" y="149" transform="rotate(-90 183.4 149)">Balcony</text>
<text x="204.8" y="146.5">Rendered Brick &amp;</text>
<text x="206.9" y="149.2">Clad Cottage</text>
<text x="243.4" y="146.4" transform="rotate(-90 243.4 146.4)">Proposed</text>
<text x="246.2" y="145.2" transform="rotate(-90 246.2 145.2)">Balcony</text>
<text x="253.9" y="147.7" transform="rotate(-90 253.9 147.7)">Garden</text>
<text x="108.1" y="154.8" transform="rotate(-90 108.1 154.8)">fence</text>
<text x="132.7" y="153.1">Grass</text>
<text x="170.1" y="150.7" transform="rotate(-90 170.1 150.7)">wall</text>
<text x="208.8" y="152.5">(Tile Roof)</text>
<text x="210.9" y="155.7">No.12</text>
<text x="165.7" y="161.8" transform="rotate(-90 165.7 161.8)">Garden</text>
<text x="266.5" y="159.3">Paved Patio</text>
<text x="303" y="157.2">Concrete</text>
<text x="303.3" y="160">Driveway</text>
<text x="108.1" y="165.7" transform="rotate(-90 108.1 165.7)">Paling</text>
<text x="119.9" y="166" transform="rotate(-90 119.9 166)">Fibro</text>
<text x="124.2" y="166.1" transform="rotate(-90 124.2 166.1)">Shed</text>
<text x="162.7" y="163.9" transform="rotate(-90 162.7 163.9)">retaining</text>
<text x="170.1" y="163.9" transform="rotate(-90 170.1 163.9)">retaining</text>
<text x="185.4" y="167" transform="rotate(-90 185.4 167)">Shed</text>
<text x="265.8" y="162.3">Garage Under</text>
<text x="162.7" y="172.3" transform="rotate(-90 162.7 172.3)">s/s</text>
<text x="170.1" y="170.6" transform="rotate(-90 170.1 170.6)">s/s</text>
<text x="177.1" y="173.1">low</text>
<text x="195.9" y="172.4">Pavers</text>
<text x="205" y="173.3">brick</text>
<text x="241.7" y="173.1">G.M fencewall</text>
<text x="138.4" y="179">Coping</text>
<text x="163.4" y="177">Paling</text>
<text x="255.7" y="177">fence</text>
<text x="264.4" y="177">Metal</text>
<text x="276" y="177">picket</text>
<text x="287.3" y="177">fence</text>
<text x="126.4" y="189.3">In-ground Pool</text>
<text x="310.8" y="196.7" transform="rotate(-90 310.8 196.7)">Grass</text>
<text x="361.1" y="194.4" transform="rotate(-90 361.1 194.4)">1025 Existing</text>
<text x="364" y="192.4" transform="rotate(-90 364 192.4)">(By Survey)</text>
<text x="369" y="196" transform="rotate(-90 369 196)">3625 Proposed</text>
<text x="371.9" y="195.7" transform="rotate(-90 371.9 195.7)">Balcony Approx.</text>
<text x="185.3" y="202.2" transform="rotate(-90 185.3 202.2)">Balcony</text>
<text x="208.4" y="199.5">Two &amp; Three Storey</text>
<text x="211.6" y="202.5">Brick Cottage</text>
<text x="258.4" y="201.9" transform="rotate(-90 258.4 201.9)">Porch</text>
<text x="323.9" y="199.5" transform="rotate(-90 323.9 199.5)">Conc.</text>
<text x="213.9" y="205.8">(Tile Roof)</text>
<text x="215.9" y="209">No.14</text>
<text x="252.2" y="208.7" transform="rotate(-90 252.2 208.7)">Balconies</text>
<text x="266.1" y="218.2">8.7 Existing</text>
<text x="263.8" y="227.2">6900 Proposed Steps</text>
<text x="272.9" y="231.7">Approx.</text>
<text x="256.3" y="235.6">9500 Proposed Balcony</text>
<text x="266.4" y="240">Approx.</text>
<text x="19.8" y="283.8">FOR:</text>
<text x="137.4" y="283.6">AT:</text>
<text x="283.1" y="283.9">SCALE:</text>
<text x="311.6" y="283.9">SHEET:</text>
<text x="340.9" y="283.9">JOB NO:</text>
</g>
<g font-size="2.2">
<text x="220.4" y="65.5">ridge 70.48</text>
<text x="235.2" y="88.3">g.f.l 62.27</text>
<text x="255.6" y="88.5">ridge 69.06</text>
<text x="217.2" y="98.9">eave 67.90 lip 68.00</text>
<text x="153" y="106.3">64.55</text>
<text x="296.1" y="105.3">59.33</text>
<text x="161.6" y="111.1">63.39</text>
<text x="170.7" y="110.5">62.24</text>
<text x="242.7" y="112.1">61.05</text>
<text x="279.8" y="110.5">60.06</text>
<text x="180.5" y="114.8">62.20</text>
<text x="208.2" y="114.9">61.90</text>
<text x="265.3" y="116.3">60.69</text>
<text x="117.1" y="123.1">64.84</text>
<text x="208.2" y="122.6">62.27</text>
<text x="219.2" y="123.7">g.f.l 62.47</text>
<text x="171.8" y="130.4">62.29</text>
<text x="263.8" y="129.2">61.76</text>
<text x="252.8" y="137.1" transform="rotate(-90 252.8 137.1)">eave 64.63</text>
<text x="255.1" y="136.9" transform="rotate(-90 255.1 136.9)">lip 64.76</text>
<text x="275.6" y="134.8">60.95</text>
<text x="144.2" y="140.8">64.07</text>
<text x="213.6" y="139.8" transform="rotate(-90 213.6 139.8)">ridge 71.42</text>
<text x="188" y="146.8">g.f.l 62.44</text>
<text x="118" y="152.3">65.28</text>
<text x="230.8" y="154.3" transform="rotate(-90 230.8 154.3)">eave 70.85 lip 71.05</text>
<text x="240.9" y="154.2" transform="rotate(-90 240.9 154.2)">eave 68.31 lip 68.47</text>
<text x="113.6" y="160.7" transform="rotate(-90 113.6 160.7)">65.69</text>
<text x="176.3" y="156.8">62.33</text>
<text x="161.6" y="167.9">63.40</text>
<text x="248.6" y="163.5" transform="rotate(-90 248.6 163.5)">eave 65.11</text>
<text x="250.8" y="163.3" transform="rotate(-90 250.8 163.3)">lip 65.27</text>
<text x="267.1" y="165.3">gar.f.l 58.85</text>
<text x="128.6" y="173.3">65.18</text>
<text x="152.3" y="172.1">64.78</text>
<text x="170.7" y="172.8">62.35</text>
<text x="182.2" y="172.2">62.36</text>
<text x="257.5" y="172.1">61.78</text>
<text x="283.5" y="173.3">61.79</text>
<text x="296.1" y="177">58.85</text>
<text x="227.9" y="185.5">eave 70.40 lip 70.57</text>
<text x="201.2" y="188.7">lourves</text>
<text x="210.6" y="188.7">lourves</text>
<text x="255" y="202.9" transform="rotate(-90 255 202.9)">lip 70.58</text>
<text x="232.2" y="206.1">1st f.l 65.05</text>
<text x="217.2" y="216">73.17</text>
<text x="217.5" y="213.3">ridge</text>
</g>
</svg>
